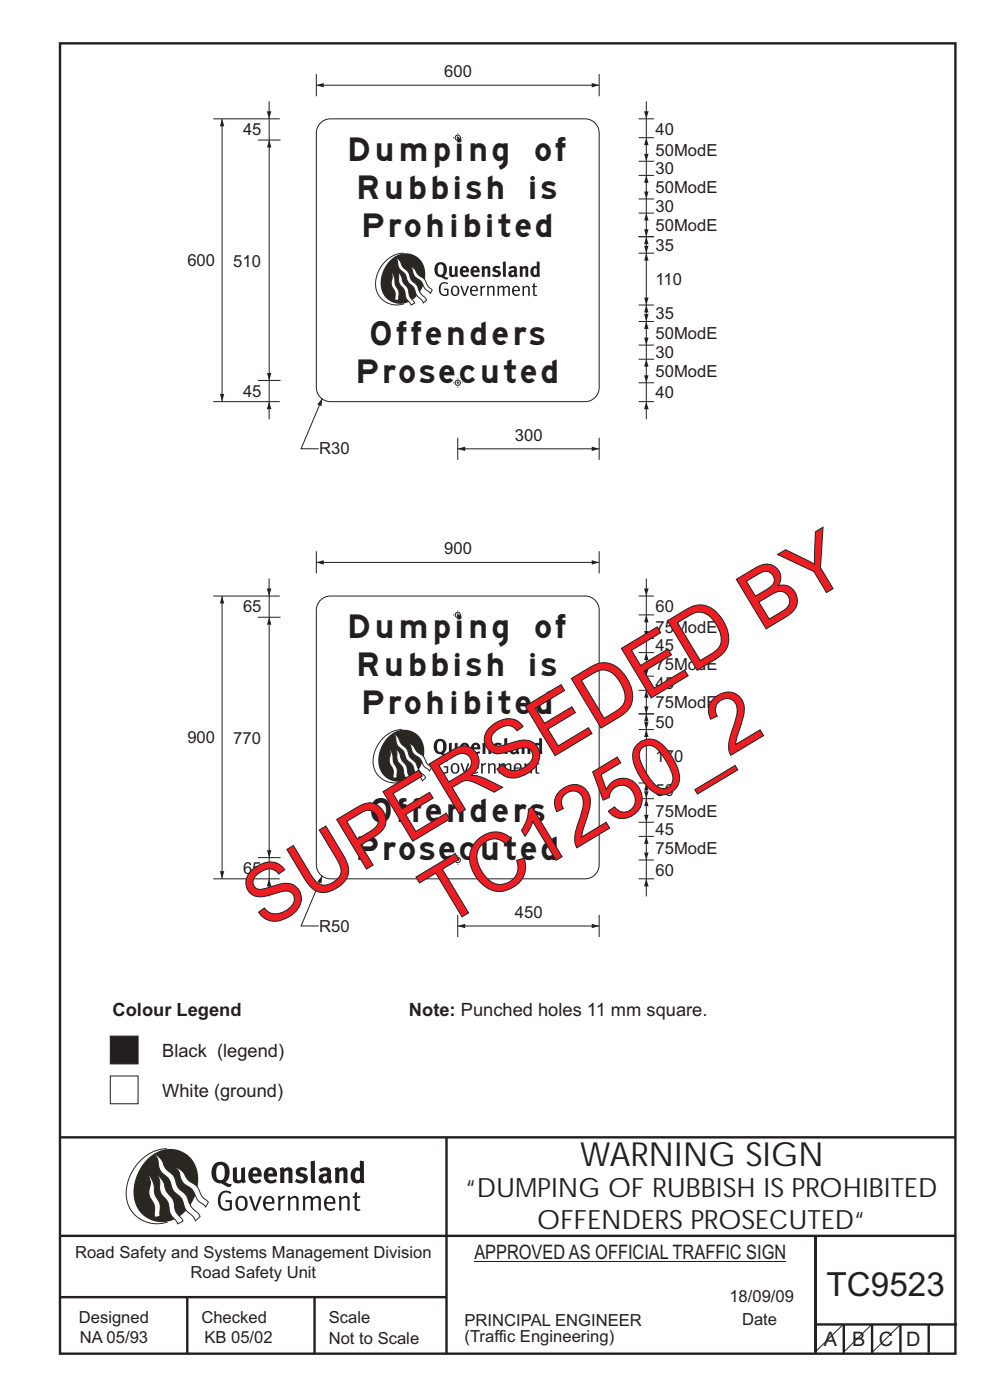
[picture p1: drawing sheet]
<svg xmlns="http://www.w3.org/2000/svg" width="210mm" height="297mm" viewBox="0 0 210 297" stroke-linecap="round" stroke-linejoin="round" font-family="sans-serif">
<g fill="none" stroke="#231f20" stroke-width=".51">
<path d="M12.7 9.2h190v278h-190zM12.7 241.3h190M94.7 241.4v45.8M12.7 275.2h82M12.7 262.2h190.1M39.7 275.2v12M66.7 275.2v12M173 262.2v24.8M173 281h30M179 281v6M185 281v6M191 281v6"/>
<path d="M197 281v6"/>
</g>
<path d="M100.6 267.7h66.2" fill="none" stroke="#231f20" stroke-width=".21"/>
<path d="M35.4 243.7a9.5 9.5 0 0 0-8.6 10.5 6.5 6.5 0 0 0 8.8 5.1" fill="none" stroke="#2a2723" stroke-width=".21"/>
<path d="M31.3 245.9a6.1 6.1 0 0 1 7.3-1.6 6.1 6.1 0 0 1 3.4 6.7 8.8 8.8 0 0 1-7.2 8.3 6.1 6.1 0 0 1-6.4-7.5 10.5 10.5 0 0 1 2.9-5.9z" fill-rule="evenodd" fill="#2a2723"/>
<g fill="#fff" stroke="#2a2723" stroke-width=".21">
<path d="M31.6 249.4l.3 .3 .6 1.2 .4 2.5 1 2 .1 2.7-1.2 .2-.1-2.5-.9-1.8-.2-.7 .3-2.4z" fill-rule="evenodd"/>
<path d="M37.2 247.7l.5 .1 .9 .6 1.3 1.9 1.9 1.5 1.1 2.1 1.3 1.2-.6 1-1.6-1.5-1.2-2.2-1.9-1.4-.6-1-.4-1.5z" fill-rule="evenodd"/>
<path d="M32.8 244.9l.4 .1 .9 .9 1.1 2 1.6 1.5 1 2.5 1.6 1.6 1.2 2.5 1.6 1.6 .2 .5-.9 .9-.5-.9-1.6-1.5-1-2.4-1.7-1.7-.9-2.3-1.7-1.7-.4-1-.3-1.6z" fill-rule="evenodd"/>
<path d="M33.4 249.4l.5 .3 .7 1 .7 2.1 1.5 1.8 .5 2.5 1.5 1.8v.2l-1.1 .6-1.6-2.2-.5-2.5-1.5-1.9-.2-1-.1-1.6z" fill-rule="evenodd"/>
</g>
<g fill="#231f20">
<path d="M46.8 253.1l.5-.4 .7-.1 .6 .1 .5 .3-.2 .3-.9-.3-.8 .2-.3 .7-.1 1.1 .1 .7 .3 .5 .5 .2 .6 .1 .4-.2v-1.3h-.8l-.1-.4h1.4v2l-.7 .2-.8 .1-.6-.2-.5-.5-.3-.8-.1-.9 .2-.8z" fill-rule="evenodd"/>
<path d="M50.7 254.3l.7-.2 .5 .5 .1 1.2-.2 .4-.3 .3h-.5l-.4-.4-.1-1.1zM50.4 254l-.5 1.1 .3 1.2 .7 .6 1-.2 .4-.4 .2-.5v-.8l-.2-.7-.3-.4-.5-.2h-.6z" fill-rule="evenodd"/>
<path d="M52.8 253.8l.5-.1 .9 2.6 .8-2.5h.5l-1.1 3.1h-.5z" fill-rule="evenodd"/>
<path d="M56.6 254.2l.4-.1 .4 .1 .2 .3 .1 .5h-1.4zM56.3 254l-.5 1v.7l.3 .7 .4 .3 .5 .2 1.1-.3 .1-.1-.2-.3-.6 .3-.7-.1-.3-.3-.1-.6v-.1h1.9l-.2-1.2-.8-.5-.5 .1z" fill-rule="evenodd"/>
<path d="M58.9 253.8l.5-.1 .1 .5 .4-.4 .6-.1-.2 .6h-.4l-.4 .3v2.2h-.5z" fill-rule="evenodd"/>
<path d="M61 253.9l.5-.1a.24 .24 0 0 0 .1 .3 .24 .24 0 0 0 .3-.2l.8-.2 .6 .5v2.6h-.4l-.1-2.3-.1-.3-.3-.1-.8 .5v2.2h-.5z" fill-rule="evenodd"/>
<path d="M64.2 253.8h.4a.23 .23 0 0 0 .2 .3 .23 .23 0 0 0 .3-.2l.6-.2 .5 .2a.23 .23 0 0 0 .2 .3 .23 .23 0 0 0 .2-.2l.8-.3 .6 .4 .1 2.7h-.5v-2.3l-.1-.3-.3-.1-.8 .5v2.2h-.5v-2.3l-.1-.3h-.3l-.8 .4v2.2h-.4z" fill-rule="evenodd"/>
<path d="M69.5 254.2l.5-.1 .4 .1 .3 .8h-1.4zM69.2 254l-.5 1 .1 .7 .2 .7 .4 .3 .4 .2 1.1-.3 .2-.1-.2-.3-.6 .3-.7-.2-.3-.3v-.6h1.9l-.2-1.2-.4-.3-.5-.2-.5 .1z" fill-rule="evenodd"/>
<path d="M71.8 253.9l.5-.1a.24 .24 0 0 0 .1 .3 .24 .24 0 0 0 .4-.2l.7-.2 .6 .5 .1 2.6h-.5v-2.3l-.1-.3-.3-.1-.9 .5v2.2h-.4z" fill-rule="evenodd"/>
<path d="M75.3 253l.5-.1-.1 .9h.8l-.2 .4h-.6v2.1l.2 .2h.5v.3l-.2 .1h-.6l-.3-.4-.1-2.3h-.4v-.4h.4z" fill-rule="evenodd"/>
<path d="M46.2 247.4l.4-.2h.4l.6 .6v1.8l-.2 .5-.3 .2h-.8l-.3-.5-.1-1.6zM45.5 246.9l-.4 .7-.2 .8v1l.3 .9 .7 .6 1 .2 1.6 .7h.4l.3-.6h-.6l-.8-.4 .7-.9 .2-1.5a1.91 1.91 0 0 0-1.1-1.8 1.91 1.91 0 0 0-2.1 .3z" fill-rule="evenodd"/>
<path d="M49.4 247.8l.9-.2v2.5l.1 .2 .3 .1 .5-.3v-2.3l.8-.2v2.6l.2 .5-.7 .3a.39 .39 0 0 0-.7 0h-.8l-.5-.4z" fill-rule="evenodd"/>
<path d="M53.8 248.4l.3-.1h.3l.2 .7h-1zM53.1 248l-.3 .5-.1 .8 .1 .7 .3 .6 .5 .4 .6 .1 .7-.1 .6-.4-.4-.5-.4 .3h-.5l-.4-.1-.2-.4v-.3h1.9l-.1-1-.3-.6-1-.4-.5 .1z" fill-rule="evenodd"/>
<path d="M57.1 248.4l.2-.1h.4l.2 .7h-1zM56.4 248l-.3 .6-.2 .8 .2 .7 .3 .5 .5 .4 .6 .1 .7-.1 .5-.4-.3-.5-.6 .3h-.5l-.4-.6v-.2h1.9l-.1-.9-.3-.7-.5-.3-.5-.1-.5 .1z" fill-rule="evenodd"/>
<path d="M59.3 247.8l.8-.2 .1 .4 1-.4 .7 .4 .1 .4v2.6h-.8v-2.3l-.3-.3-.6 .3v2.3h-.9z" fill-rule="evenodd"/>
<path d="M63 248l.9-.4 1.3 .3-.3 .6-.9-.2-.3 .2 .1 .3 1 .3 .4 .4 .1 .8-.5 .6-1.1 .2-1.1-.4 .3-.6 1 .4 .3-.1 .2-.3-.1-.3-1-.3-.4-.2-.2-.7z" fill-rule="evenodd"/>
<path d="M68.6 249.7l.7-.1v.7l-.3 .2-.3-.1-.2-.3zM67.7 248.1l.3 .6 .8-.3 .5 .1a.35 .35 0 0 1 0 .5 .35 .35 0 0 1-.5 0l-1 .4-.2 .9 .2 .4 .3 .3h1.1a.49 .49 0 0 1 .8 .2l.5-.6-.3-.4v-1.7l-.2-.5-.4-.3-.6-.1z" fill-rule="evenodd"/>
<path d="M71 247.8l.8-.2 .1 .4 1-.4 .6 .4 .2 .4v2.6h-.8v-2.3l-.3-.3-.6 .3v2.3h-.9z" fill-rule="evenodd"/>
<path d="M75.6 248.5l.3-.1 .5 .2v1.5l-.4 .2h-.4l-.2-.4v-.9zM76.3 246.2v1.3a.19 .19 0 0 1 0 .3 .19 .19 0 0 1-.3-.1l-.8 .1-.6 .5-.2 .9 .1 1 .3 .5 .6 .3 .6 .1 .5-.3v.2h.8l-.1-4.6z" fill-rule="evenodd"/>
<path d="M65.9 246.4l.9-.2 .1 4.8h-.8l-.1-.3z" fill-rule="evenodd"/>
</g>
<g fill="none" stroke="#231f20" stroke-width=".21">
<path d="M67.1 119.3h60M68.2 127.1l1.2-.6h.7h54a3 3 0 0 1 3 3v54a3 3 0 0 1-3 3h-54a3 3 0 0 1-3-3v-54a2.99 2.99 0 0 1 1.1-2.4z"/>
<circle cx="97.1" cy="130.5" r=".55"/>
<circle cx="97.1" cy="182.5" r=".55"/>
</g>
<path d="M96.1 130.5h2M97.1 131.5v-2M96.1 182.5h2M97.1 183.5v-2" fill="none" stroke="#231f20" stroke-width=".21" stroke-dasharray=".2 .2 .1 .2 .5 .2 .1 .2 .2 0" stroke-linecap="butt"/>
<g fill="#231f20">
<path d="M67.1 119.3l1.6-.4v.9z"/>
<path d="M125.5 118.9l1.6 .4-1.6 .5z"/>
</g>
<g fill="none" stroke="#231f20" stroke-width=".21">
<path d="M67.1 117v4.7M127.1 117v4.7M135.5 126.5h3.2M135.5 135.5h3.2M135.5 138.5h3.2M135.5 130.5h3.2M135.5 143.5h3.2M135.5 151.5h3.2M135.5 146.5h3.2M135.5 174.5h3.2M135.5 177.5h3.2M135.5 169.5h3.2"/>
<path d="M137.1 177.5v5M135.5 182.5h3.2M135.5 186.5h3.2"/>
</g>
<g fill="#231f20">
<path d="M137.1 177.4l.5 1.6h-1z"/>
<path d="M136.6 180.9h1l-.5 1.6z"/>
</g>
<path d="M137.1 169.5v5" fill="none" stroke="#231f20" stroke-width=".21"/>
<g fill="#231f20">
<path d="M137.1 169.4l.5 1.6h-1z"/>
<path d="M136.6 172.9h1l-.5 1.6z"/>
</g>
<path d="M137.1 138.5v5" fill="none" stroke="#231f20" stroke-width=".21"/>
<g fill="#231f20">
<path d="M137.1 138.4l.5 1.6h-1z"/>
<path d="M136.6 141.9h1l-.5 1.6z"/>
</g>
<path d="M137.1 146.5v5" fill="none" stroke="#231f20" stroke-width=".21"/>
<g fill="#231f20">
<path d="M137.1 146.4l.5 1.6h-1z"/>
<path d="M136.6 149.9h1l-.5 1.6z"/>
</g>
<path d="M137.1 130.5v5" fill="none" stroke="#231f20" stroke-width=".21"/>
<g fill="#231f20">
<path d="M137.1 130.4l.5 1.6h-1z"/>
<path d="M136.6 133.9h1l-.5 1.6z"/>
</g>
<path d="M137.1 166.1v3.4" fill="none" stroke="#231f20" stroke-width=".21"/>
<g fill="#231f20">
<path d="M137.1 166.1l.5 1.6h-1z"/>
<path d="M136.6 167.9h1l-.5 1.6z"/>
</g>
<path d="M137.1 122.7v7.8M137.1 135.5v3M137.1 143.5v3M137.1 174.5v3M137.1 182.5v4" fill="none" stroke="#231f20" stroke-width=".21"/>
<path d="M136.6 124.9h1l-.5 1.5z" fill="#231f20"/>
<path d="M68.4 185.8l-4.5 10.7h3.7" fill="none" stroke="#231f20" stroke-width=".21"/>
<path d="M68.4 185.8l-.2 1.6-.9-.4z" fill="#231f20"/>
<path d="M137.1 154.8v11.3M135.5 166.1h3.2" fill="none" stroke="#231f20" stroke-width=".21"/>
<g fill="#231f20">
<path d="M137.1 154.8l.5 1.6h-1z"/>
<path d="M136.6 164.5h1l-.5 1.6z"/>
</g>
<path d="M135.5 154.8h3.2M137.1 151.5v3.3" fill="none" stroke="#231f20" stroke-width=".21"/>
<g fill="#231f20">
<path d="M137.1 151.4l.5 1.6h-1z"/>
<path d="M136.6 153.2h1l-.5 1.6z"/>
</g>
<path d="M97.1 196.5h30" fill="none" stroke="#231f20" stroke-width=".21"/>
<g fill="#231f20">
<path d="M97.1 196.5l1.6-.5v.9z"/>
<path d="M125.5 196l1.6 .5-1.6 .4z"/>
</g>
<path d="M47.1 126.5v59.9M57.1 126.5v4.5M57.1 182v4.5M97.1 194.1v4.7M127.1 194.1v4.7" fill="none" stroke="#231f20" stroke-width=".21"/>
<g fill="#231f20">
<path d="M46.6 184.8h1l-.5 1.6z"/>
<path d="M47.1 126.4l.5 1.6h-1z"/>
</g>
<path d="M57.1 131v51" fill="none" stroke="#231f20" stroke-width=".21"/>
<g fill="#231f20">
<path d="M56.6 180.4h1l-.5 1.6z"/>
<path d="M57.1 130.9l.5 1.6h-1z"/>
</g>
<path d="M45.2 126.5h14.2M54.7 131h4.8M45.2 186.5h14.2M54.7 182h4.8M57.1 186.5v3.7" fill="none" stroke="#231f20" stroke-width=".21"/>
<path d="M57.1 186.5l.5 1.6h-1z" fill="#231f20"/>
<path d="M137.1 186.5v3.7" fill="none" stroke="#231f20" stroke-width=".21"/>
<path d="M137.1 186.5l.5 1.6h-1z" fill="#231f20"/>
<path d="M57.1 122.7v3.8" fill="none" stroke="#231f20" stroke-width=".21"/>
<path d="M56.6 124.9h1l-.5 1.5z" fill="#231f20"/>
<path d="M85.3 154.8a6.6 6.6 0 0 0-5.7 8.9 4.7 4.7 0 0 0 5.8 2.1" fill="none" stroke="#2a2723" stroke-width=".21"/>
<path d="M82.3 156.3a4.4 4.4 0 0 1 5.4-1 4.4 4.4 0 0 1 2.3 4.9 6 6 0 0 1-5.8 5.6 4.5 4.5 0 0 1-3.8-6.1l.8-1.8z" fill-rule="evenodd" fill="#2a2723"/>
<g fill="#fff" stroke="#2a2723" stroke-width=".21">
<path d="M82.6 158.8l.6 1.1 .3 1.8 .7 1.4 .1 1.9-.9 .1v-1.7l-.8-1.8 .2-1.7z" fill-rule="evenodd"/>
<path d="M86.5 157.6l1.1 .5 .9 1.4 1.4 1 .7 1.5 .9 .9-.4 .7-1.2-1-.8-1.6-1.4-1.1-.3-.6-.3-1.1z" fill-rule="evenodd"/>
<path d="M83.5 155.6l.9 .7 .7 1.5 1.2 1.1 .7 1.7 1.1 1.1 .9 1.8 1.1 1.2 .2 .3-.7 .7-.4-.7-1.1-1-.7-1.8-1.2-1.1-.6-1.7-1.3-1.2-.3-.7-.1-1.1z" fill-rule="evenodd"/>
<path d="M83.9 158.8l.8 .9 .5 1.5 1.1 1.4 .3 1.7 1.1 1.3v.1l-.8 .4-1.1-1.5-.4-1.8-1.1-1.4-.1-1.8z" fill-rule="evenodd"/>
</g>
<g fill="#231f20">
<path d="M93.4 161.4l.8-.3 .8 .3-.1 .2-.7-.2-.5 .2-.3 .4v.8l.2 .8 .8 .2 .3-.1v-.9h-.6v-.3h1v1.4l-1.1 .2-.8-.5-.2-1.2z" fill-rule="evenodd"/>
<path d="M96.1 162.3l.5-.1 .4 .3v.9l-.3 .4h-.4l-.2-.2-.1-.8zM95.9 162.1l-.3 .8 .2 .8 .5 .4h.7l.4-.7-.1-1.1-.6-.4z" fill-rule="evenodd"/>
<path d="M97.7 162l.3-.1 .6 1.8 .6-1.7h.4l-.8 2.1h-.4z" fill-rule="evenodd"/>
<path d="M100.3 162.3l.6-.1 .2 .6h-.9zM100.1 162.1l-.3 .7 .2 1 .6 .4 .8-.3-.1-.2-.4 .2-.5-.1-.2-.6 1.3-.1-.2-.9-.5-.3z" fill-rule="evenodd"/>
<path d="M102 162l.3-.1 .1 .3 .3-.2 .4-.1-.1 .4h-.3l-.3 .3v1.5h-.3z" fill-rule="evenodd"/>
<path d="M103.5 162l.3-.1a.2 .2 0 0 0 .1 .3 .2 .2 0 0 0 .3-.2l.5-.1 .4 .3v1.9h-.3v-1.7l-.3-.2-.6 .3v1.6h-.3z" fill-rule="evenodd"/>
<path d="M105.7 162l.4-.1v.3l.8-.3 .4 .4 .5-.4 .5 .1 .2 .4v1.7h-.4v-1.7l-.2-.2-.6 .3v1.6h-.3l-.1-1.7-.2-.2-.6 .3v1.6h-.3z" fill-rule="evenodd"/>
<path d="M109.5 162.3h.6l.2 .5h-.9zM109.3 162.1l-.3 .7 .2 1 .6 .3 .7-.1 .1-.1-.1-.2-.4 .2-.5-.1-.2-.7h1.3l-.1-.8-.6-.4z" fill-rule="evenodd"/>
<path d="M111.2 162l.3-.1a.2 .2 0 0 0 .1 .3 .2 .2 0 0 0 .3-.2l.5-.1 .4 .3v1.9h-.3v-1.6l-.3-.3-.6 .3v1.6h-.3z" fill-rule="evenodd"/>
<path d="M113.6 161.4l.4-.1-.1 .7h.6l-.1 .2h-.5v1.5l.2 .2h.3l.1 .2-.2 .1-.5-.1-.2-.2v-1.7h-.3v-.2h.3z" fill-rule="evenodd"/>
<path d="M93 157.4l.5-.1 .4 .4 .1 1.3-.4 .5h-.6l-.2-.4-.1-1.1zM92.5 157.1l-.4 .5-.1 .7 .1 .6 .2 .6 .6 .4 .6 .1 .9 .5h.5l.2-.4-.6-.1a.24 .24 0 0 1-.3-.1 .24 .24 0 0 1 .2-.3l.3-1.2-.3-1.2-.4-.3-.5-.1h-.6z" fill-rule="evenodd"/>
<path d="M95.2 157.7l.6-.1v1.7l.3 .3 .4-.3v-1.6l.6-.1v1.8l.1 .4-.4 .2a.39 .39 0 0 0-.7 0l-.5-.1-.3-.2z" fill-rule="evenodd"/>
<path d="M98.3 158.1h.5l.1 .4h-.7zM97.9 157.9l-.4 .8 .3 1 .9 .3 .8-.3-.2-.4-.7 .3-.4-.4v-.2h1.4l-.1-.7-.2-.5-.7-.2z" fill-rule="evenodd"/>
<path d="M100.7 158.1h.4l.2 .4h-.7zM100.2 157.9l-.2 .4-.1 .5 .3 .9 .8 .3 .9-.3-.3-.4-.4 .2h-.4l-.3-.4v-.1h1.4l-.1-.7-.2-.5-.7-.2z" fill-rule="evenodd"/>
<path d="M102.3 157.7l.5-.1a.28 .28 0 0 0 .3 .2 .28 .28 0 0 0 .3-.2h.5l.3 .3v2.1h-.6v-1.6l-.2-.3-.4 .2v1.7h-.6z" fill-rule="evenodd"/>
<path d="M104.9 157.8l.7-.2 .8 .2-.2 .4-.6-.2-.2 .2v.2l.8 .2 .3 .3v.6l-.3 .4-.8 .1-.8-.2 .2-.5 .8 .3 .3-.2-.1-.3-1-.4-.1-.5z" fill-rule="evenodd"/>
<path d="M108.9 159l.5-.1v.5l-.5 .2zM108.2 157.9l.3 .4 .5-.2 .4 .1a.25 .25 0 0 1-.1 .3 .25 .25 0 0 1-.3 0l-.7 .3-.1 .7 .3 .5h.8a.26 .26 0 0 1 .3-.2 .26 .26 0 0 1 .2 .2l.4-.3-.2-.3-.1-1.6-.8-.2z" fill-rule="evenodd"/>
<path d="M110.6 157.7l.5-.1a.28 .28 0 0 0 .3 .2 .28 .28 0 0 0 .3-.2h.5l.3 .3v2.1h-.6v-1.7l-.2-.2-.4 .2v1.7h-.6z" fill-rule="evenodd"/>
<path d="M113.8 158.2l.3-.1 .3 .1v1.2l-.3 .1h-.2l-.2-.3zM114.4 156.6v1.1l-.4-.1-.5 .1-.3 .3-.2 .5 .1 1 .6 .5 .8-.2v.2h.6l-.1-3.3z" fill-rule="evenodd"/>
<path d="M106.9 156.7l.7-.1 .1 3.4h-.6l-.1-.3z" fill-rule="evenodd"/>
</g>
<path d="M23.4 219.8h5.9v5.9h-5.9z" fill-rule="evenodd" fill="#231f20" stroke="#231f20" stroke-width=".21"/>
<path d="M23.4 228.3h5.9v5.9h-5.9z" fill-rule="evenodd" fill="#fff" stroke="#231f20" stroke-width=".21"/>
<g fill="none" stroke="#231f20" stroke-width=".21">
<path d="M67.1 18.1h60M68.2 25.9l1.2-.6 .7-.1h54a3 3 0 0 1 3 3v54a3 3 0 0 1-3 3h-54a3 3 0 0 1-3-3v-54a2.99 2.99 0 0 1 1.1-2.3z"/>
<circle cx="97.1" cy="29.2" r=".55"/>
<circle cx="97.1" cy="81.2" r=".55"/>
</g>
<path d="M96.1 29.2h2M97.1 30.2v-2M96.1 81.2h2M97.1 82.2v-2" fill="none" stroke="#231f20" stroke-width=".21" stroke-dasharray=".2 .2 .1 .2 .5 .2 .1 .2 .2 0" stroke-linecap="butt"/>
<g fill="#231f20">
<path d="M67.1 18.1l1.6-.5v.9z"/>
<path d="M125.5 17.6l1.6 .5-1.6 .4z"/>
</g>
<g fill="none" stroke="#231f20" stroke-width=".21">
<path d="M67.1 15.7v4.7M127.1 15.7v4.7M135.5 25.2h3.2M135.5 34.2h3.2M135.5 37.2h3.2M135.5 29.2h3.2M135.5 42.2h3.2M135.5 50.2h3.2M135.5 45.2h3.2M135.5 73.2h3.2M135.5 76.2h3.2M135.5 68.2h3.2"/>
<path d="M137.1 76.2v5M135.5 81.2h3.2M135.5 85.2h3.2"/>
</g>
<g fill="#231f20">
<path d="M137.1 76.2l.5 1.6h-1z"/>
<path d="M136.6 79.6h1l-.5 1.6z"/>
</g>
<path d="M137.1 68.2v5" fill="none" stroke="#231f20" stroke-width=".21"/>
<g fill="#231f20">
<path d="M137.1 68.2l.5 1.6h-1z"/>
<path d="M136.6 71.6h1l-.5 1.6z"/>
</g>
<path d="M137.1 37.2v5" fill="none" stroke="#231f20" stroke-width=".21"/>
<g fill="#231f20">
<path d="M137.1 37.2l.5 1.6h-1z"/>
<path d="M136.6 40.6h1l-.5 1.6z"/>
</g>
<path d="M137.1 45.2v5" fill="none" stroke="#231f20" stroke-width=".21"/>
<g fill="#231f20">
<path d="M137.1 45.2l.5 1.6h-1z"/>
<path d="M136.6 48.6h1l-.5 1.6z"/>
</g>
<path d="M137.1 29.2v5" fill="none" stroke="#231f20" stroke-width=".21"/>
<g fill="#231f20">
<path d="M137.1 29.2l.5 1.6h-1z"/>
<path d="M136.6 32.6h1l-.5 1.6z"/>
</g>
<path d="M137.1 64.7v3.5" fill="none" stroke="#231f20" stroke-width=".21"/>
<g fill="#231f20">
<path d="M137.1 64.7l.5 1.6h-1z"/>
<path d="M136.6 66.6h1l-.5 1.6z"/>
</g>
<path d="M137.1 21.5v7.7M137.1 34.2v3M137.1 42.2v3M137.1 73.2v3M137.1 81.2v4" fill="none" stroke="#231f20" stroke-width=".21"/>
<path d="M136.6 23.6h1l-.5 1.6z" fill="#231f20"/>
<path d="M68.4 84.5l-4.5 10.7h3.7" fill="none" stroke="#231f20" stroke-width=".21"/>
<path d="M68.4 84.5l-.2 1.7-.9-.4z" fill="#231f20"/>
<path d="M137.1 53.7v11M135.5 64.7h3.2" fill="none" stroke="#231f20" stroke-width=".21"/>
<g fill="#231f20">
<path d="M137.1 53.7l.5 1.6h-1z"/>
<path d="M136.6 63.1h1l-.5 1.6z"/>
</g>
<path d="M135.5 53.7h3.2M137.1 50.2v3.5" fill="none" stroke="#231f20" stroke-width=".21"/>
<g fill="#231f20">
<path d="M137.1 50.2l.5 1.6h-1z"/>
<path d="M136.6 52.1h1l-.5 1.6z"/>
</g>
<path d="M97.1 95.2h30" fill="none" stroke="#231f20" stroke-width=".21"/>
<g fill="#231f20">
<path d="M97.1 95.2l1.6-.4v.9z"/>
<path d="M125.5 94.8l1.6 .4-1.6 .5z"/>
</g>
<path d="M47.1 25.2v60M57.1 25.2v4.5M57.1 80.7v4.5M97.1 92.9v4.7M127.1 92.9v4.7" fill="none" stroke="#231f20" stroke-width=".21"/>
<g fill="#231f20">
<path d="M46.6 83.6h1l-.5 1.6z"/>
<path d="M47.1 25.2l.5 1.6h-1z"/>
</g>
<path d="M57.1 29.7v51" fill="none" stroke="#231f20" stroke-width=".21"/>
<g fill="#231f20">
<path d="M56.6 79.1h1l-.5 1.6z"/>
<path d="M57.1 29.7l.5 1.6h-1z"/>
</g>
<path d="M45.2 25.2h14.2M54.7 29.7h4.8M45.2 85.2h14.2M54.7 80.7h4.8M57.1 85.2v3.7" fill="none" stroke="#231f20" stroke-width=".21"/>
<path d="M57.1 85.2l.5 1.6h-1z" fill="#231f20"/>
<path d="M137.1 85.2v3.7" fill="none" stroke="#231f20" stroke-width=".21"/>
<path d="M137.1 85.2l.5 1.6h-1z" fill="#231f20"/>
<path d="M57.1 21.5v3.7" fill="none" stroke="#231f20" stroke-width=".21"/>
<path d="M56.6 23.6h1l-.5 1.6z" fill="#231f20"/>
<path d="M85.6 53.7a6.4 6.4 0 0 0-5.5 8.6 4.6 4.6 0 0 0 5.6 2.1" fill="none" stroke="#2a2723" stroke-width=".21"/>
<path d="M82.8 55.2a4.3 4.3 0 0 1 5.3-1 4.3 4.3 0 0 1 2 5 5.6 5.6 0 0 1-6 5.2 4.5 4.5 0 0 1-3.1-6.1l.7-1.6z" fill-rule="evenodd" fill="#2a2723"/>
<g fill="#fff" stroke="#2a2723" stroke-width=".21">
<path d="M83 57.6l.6 1 .3 1.8 .7 1.4v1.8l-.8 .2v-1.8l-.8-1.7 .2-1.6z" fill-rule="evenodd"/>
<path d="M86.8 56.4l1 .6 .9 1.3 1.4 1 .7 1.4 .9 .8-.4 .7-1.2-.9-.8-1.6-1.3-1-.6-1.7z" fill-rule="evenodd"/>
<path d="M83.9 54.5l.8 .7 .7 1.4 1.2 1.1 .6 1.7 1.2 1.1 .8 1.7 1.1 1.1 .2 .4-.7 .6-.3-.7-1.1-1-.7-1.7-1.2-1.1-.6-1.6-1.2-1.2-.4-1.8z" fill-rule="evenodd"/>
<path d="M84.3 57.6l.8 .9 .5 1.5 1 1.2 .3 1.7 1 1.3 .1 .1-.8 .4-1.1-1.5-.4-1.7-1-1.3-.2-1.8z" fill-rule="evenodd"/>
</g>
<g fill="#231f20">
<path d="M93.5 60.2l.8-.4 .8 .3-.2 .2-.6-.2-.5 .2-.3 .4v.8l.2 .8 .8 .2 .3-.1v-.9h-.6v-.3h.9v1.4l-1 .2-.8-.5-.2-1.2z" fill-rule="evenodd"/>
<path d="M96.2 61l.5-.1 .3 .3v.9l-.3 .4h-.3l-.3-.3-.1-.7zM95.9 60.8l-.3 .8 .2 .8 .5 .4 .7-.1 .4-.7-.1-1-.6-.4z" fill-rule="evenodd"/>
<path d="M97.6 60.7l.4-.1 .6 1.8 .6-1.7h.3l-.8 2.1h-.3z" fill-rule="evenodd"/>
<path d="M100.3 61l.5-.1 .2 .6h-.9zM100 60.8l-.3 .7 .2 .9 .6 .4 .8-.2-.1-.3-.4 .2-.5-.1-.2-.5 1.3-.1-.2-.9-.5-.3z" fill-rule="evenodd"/>
<path d="M101.9 60.7l.3-.1v.4l.4-.3 .3-.1-.1 .4-.5 .3v1.5h-.4z" fill-rule="evenodd"/>
<path d="M103.3 60.7l.3-.1a.19 .19 0 0 0 .1 .3 .19 .19 0 0 0 .3-.2l.5-.1 .4 .3v1.9h-.3v-1.7l-.3-.2-.6 .3v1.6h-.3z" fill-rule="evenodd"/>
<path d="M105.5 60.7l.3-.1 .1 .3 .7-.3 .4 .4 .5-.4 .5 .1 .2 .4v1.7h-.4v-1.7l-.2-.2-.6 .3v1.6h-.3v-1.7l-.3-.2-.5 .3v1.6h-.4z" fill-rule="evenodd"/>
<path d="M109.2 61h.6l.1 .5h-.9zM108.9 60.8l-.3 .7 .2 .9 .6 .4 .7-.2 .1-.1-.1-.2-.4 .2-.5-.1-.2-.6h1.3l-.1-.8-.6-.4z" fill-rule="evenodd"/>
<path d="M110.8 60.7l.3-.1a.19 .19 0 0 0 .1 .3 .19 .19 0 0 0 .2-.2l.5-.1 .4 .3 .1 1.9h-.4v-1.6l-.3-.3-.5 .3v1.6h-.4z" fill-rule="evenodd"/>
<path d="M113.1 60.1h.4l-.1 .6h.6l-.1 .2h-.5v1.5l.2 .2 .3-.1v.2l-.1 .1h-.5l-.2-.3v-1.6h-.3v-.2h.3z" fill-rule="evenodd"/>
<path d="M93.1 56.3l.5-.2 .4 .4v1.3l-.3 .5-.5-.1-.3-.3v-1.1zM92.6 56l-.3 .5-.2 .6 .4 1.2 .5 .4 .6 .1 .9 .5h.5l.1-.4-.5-.1a.27 .27 0 0 1-.4-.2 .27 .27 0 0 1 .3-.3l.3-1.2-.4-1.1-.8-.4-.6 .1z" fill-rule="evenodd"/>
<path d="M95.3 56.5l.6-.1v1.7l.3 .2 .3-.2v-1.6l.6-.1v1.8l.1 .4-.4 .2a.38 .38 0 0 0-.7 0l-.5-.1-.3-.3z" fill-rule="evenodd"/>
<path d="M98.3 56.9h.4l.2 .5h-.7zM97.9 56.7l-.4 .8 .3 1 .8 .3 .9-.3-.3-.4-.6 .2-.4-.3v-.2h1.3l-.1-.7-.2-.4-.7-.3z" fill-rule="evenodd"/>
<path d="M100.6 56.9h.4l.1 .5h-.7zM100.1 56.7l-.3 .9 .3 .9 .8 .3 .8-.3-.2-.4-.4 .2h-.4l-.3-.4v-.1h1.4l-.1-.7-.2-.4-.7-.3z" fill-rule="evenodd"/>
<path d="M102.1 56.6l.6-.2a.27 .27 0 0 0 .2 .2 .27 .27 0 0 0 .3-.1h.5l.3 .3v1.9h-.6v-1.5l-.2-.3-.4 .2v1.6h-.6z" fill-rule="evenodd"/>
<path d="M104.7 56.7l.6-.3 .9 .2-.2 .4-.6-.1-.3 .1 .1 .2 .7 .3 .3 .2v.6l-.3 .4-.7 .1-.8-.3 .2-.4 .7 .3 .3-.2-.1-.3-.9-.4-.1-.4z" fill-rule="evenodd"/>
<path d="M108.5 57.8l.5-.1v.5l-.4 .1zM107.9 56.7l.2 .5 .6-.3 .3 .1a.24 .24 0 0 1 0 .3 .24 .24 0 0 1-.3 0l-.7 .3-.2 .7 .4 .4h.8a.22 .22 0 0 1 .2-.1 .22 .22 0 0 1 .2 .2l.1 .1 .3-.4-.2-.3-.1-1.5-.7-.3z" fill-rule="evenodd"/>
<path d="M110.2 56.6l.5-.2a.27 .27 0 0 0 .2 .2 .27 .27 0 0 0 .3-.1h.5l.3 .3 .1 1.9h-.6v-1.6l-.2-.2-.4 .2v1.6h-.6z" fill-rule="evenodd"/>
<path d="M113.3 57l.3-.1 .3 .2v1l-.3 .2-.3-.1-.1-.2zM113.9 55.5v1.1l-.4-.2-.5 .2-.5 .7 .1 1 .6 .5 .8-.2v.1h.5v-3.2z" fill-rule="evenodd"/>
<path d="M106.6 55.6l.7-.2 .1 3.3h-.6l-.1-.2z" fill-rule="evenodd"/>
</g>
<path d="M178.9 280.9l-6 6M184.8 281.1l-6 5.9M190.8 281.2l-6 5.9" fill="none" stroke="#231f20" stroke-width=".21"/>
<g font-size="17.1" fill="#ee1d23">
<text x="56.2" y="197.3" transform="rotate(-31 56.2 197.3)">SUPERSEDED BY</text>
<text x="94.2" y="196.8" transform="rotate(-31 94.2 196.8)">TC1250_2</text>
</g>
<g font-size="7.1" fill="#231f20">
<text x="123.1" y="247.4">WARNING SIGN</text>
<text x="175.4" y="275">TC9523</text>
</g>
<g font-size="5.6" fill="#231f20">
<text x="98.7" y="254">“DUMPING OF RUBBISH IS PROHIBITED</text>
<text x="114" y="260.7">OFFENDERS PROSECUTED“</text>
</g>
<g font-size="5" fill="#231f20">
<text x="74.3" y="34.2">Dumping</text>
<text x="113.6" y="34.2">of</text>
<text x="76.2" y="42.2">Rubbish</text>
<text x="112.5" y="42.2">is</text>
<text x="77.3" y="50.2">Prohibited</text>
<text x="78.7" y="73.2">Offenders</text>
<text x="76.1" y="81.2">Prose</text>
<text x="97.6" y="81.2">cuted</text>
<text x="74.3" y="135.5">Dumping</text>
<text x="113.6" y="135.5">of</text>
<text x="76.2" y="143.5">Rubbish</text>
<text x="112.5" y="143.5">is</text>
<text x="77.3" y="151.5">Prohibited</text>
<text x="78.7" y="174.5">Offenders</text>
<text x="76.1" y="182.5">Prose</text>
<text x="97.6" y="182.5">cuted</text>
</g>
<g font-size="4.2" fill="#231f20">
<text x="100.6" y="267.2">APPROVED AS OFFICIAL TRAFFIC SIGN</text>
<text x="174.7" y="285.6">A</text>
<text x="180.8" y="285.5">B</text>
<text x="186.4" y="285.5">C</text>
<text x="192.2" y="285.5">D</text>
</g>
<g font-size="3.9" fill="#231f20">
<text x="23.9" y="215.5">Colour Legend</text>
<text x="86.8" y="215.5">Note: Punched holes 11 mm square.</text>
<text x="34.4" y="224.2">Black (legend)</text>
<text x="34.4" y="232.7">White (ground)</text>
</g>
<g font-size="3.5" fill="#231f20">
<text x="94.2" y="16.3">600</text>
<text x="51.6" y="28.7">45</text>
<text x="139.1" y="28.5">40</text>
<text x="139.1" y="33">50ModE</text>
<text x="139.1" y="37">30</text>
<text x="139.1" y="41">50ModE</text>
<text x="139.1" y="45">30</text>
<text x="139.1" y="49">50ModE</text>
<text x="139.1" y="53.2">35</text>
<text x="39.7" y="56.5">600</text>
<text x="49.5" y="56.7">510</text>
<text x="139.1" y="60.5">110</text>
<text x="139.1" y="67.7">35</text>
<text x="139.1" y="72">50ModE</text>
<text x="139.1" y="76">30</text>
<text x="139.1" y="80">50ModE</text>
<text x="51.6" y="84.2">45</text>
<text x="139.1" y="84.5">40</text>
<text x="109.2" y="93.5">300</text>
<text x="67.7" y="96.4">R30</text>
<text x="94.2" y="117.6">900</text>
<text x="51.6" y="129.9">65</text>
<text x="139.1" y="129.8">60</text>
<text x="139.1" y="134.2">75ModE</text>
<text x="139.1" y="138.2">45</text>
<text x="139.1" y="142.2">75ModE</text>
<text x="139.1" y="146.2">45</text>
<text x="139.1" y="150.2">75ModE</text>
<text x="139.1" y="154.4">50</text>
<text x="39.7" y="157.7">900</text>
<text x="49.5" y="157.9">770</text>
<text x="139.1" y="161.7">170</text>
<text x="139.1" y="168.9">50</text>
<text x="139.1" y="173.2">75ModE</text>
<text x="139.1" y="177.2">45</text>
<text x="51.6" y="185.4">65</text>
<text x="139.1" y="185.8">60</text>
<text x="139.1" y="181.2">75ModE</text>
<text x="67.7" y="197.7">R50</text>
<text x="109.2" y="194.7">450</text>
<text x="15.9" y="266.8">Road Safety and Systems Management Division</text>
<text x="40.4" y="271.1">Road Safety Unit</text>
<text x="16.7" y="280.6">Designed</text>
<text x="42.7" y="280.6">Checked</text>
<text x="69.7" y="280.6">Scale</text>
<text x="98.5" y="281.4">PRINCIPAL ENGINEER</text>
<text x="154.7" y="276.2">18/09/09</text>
<text x="157.4" y="281.2">Date</text>
<text x="16.9" y="284.8">NA 05/93</text>
<text x="43.3" y="284.9">KB 05/02</text>
<text x="69.7" y="285.2">Not to Scale</text>
<text x="98.5" y="284.8">(Traffic Engineering)</text>
</g>
</svg>
